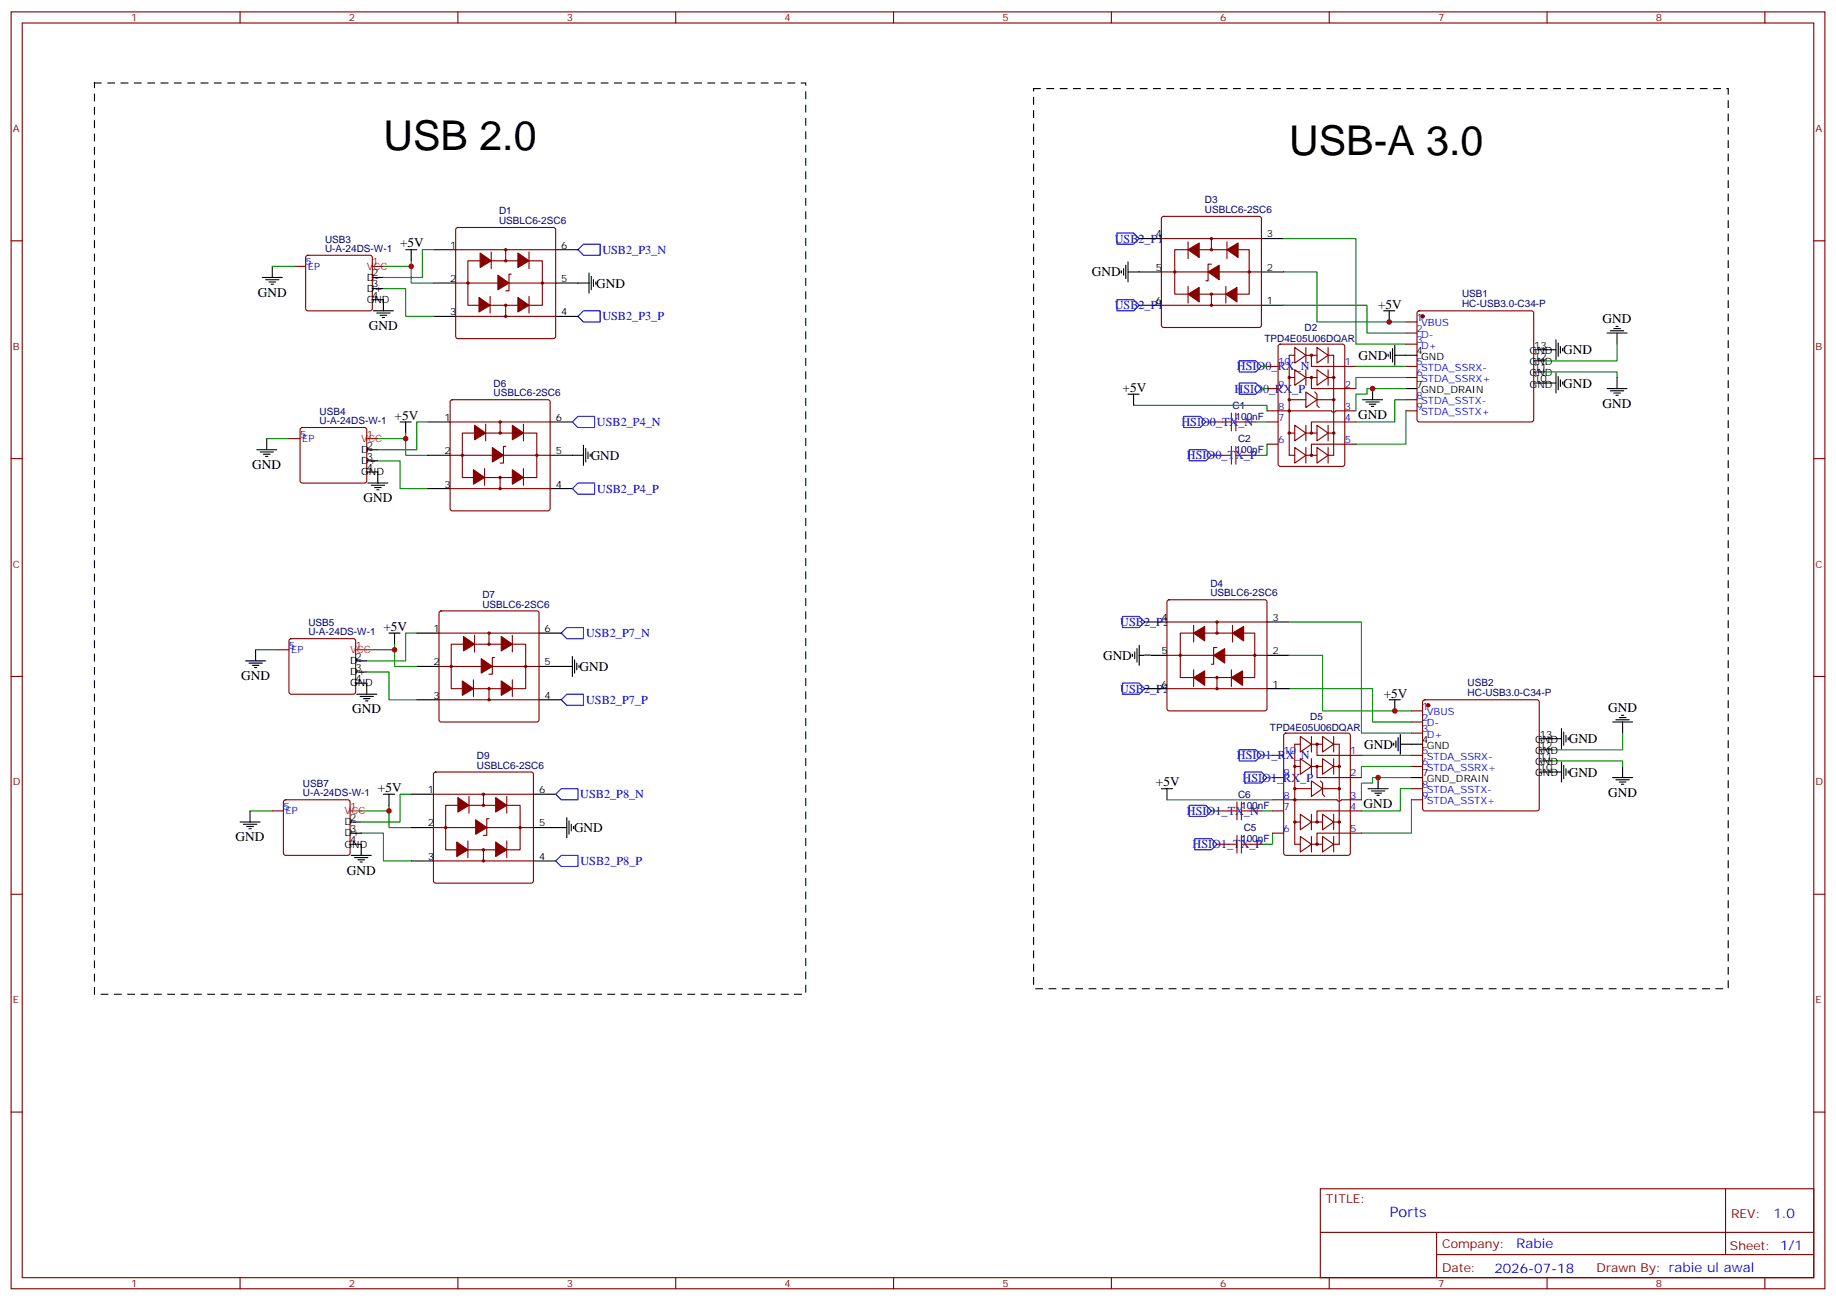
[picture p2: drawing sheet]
<svg xmlns="http://www.w3.org/2000/svg" width="583mm" height="413mm" viewBox="0 0 583 413" stroke-linecap="round" stroke-linejoin="round" font-family="sans-serif">
<g fill="none" stroke="#870000" stroke-width=".35">
<path d="M3.5 3.8h575.8v405.3h-575.8zM7.1 7.3h568.6v398.3h-568.6zM76.2 3.8v3.5M145.3 3.8v3.5M214.5 3.8v3.5M283.6 3.8v3.5M352.8 3.8v3.5M421.9 3.8v3.5M491.1 3.8v3.5M560.2 3.8v3.5M3.5 76.4h3.6M575.7 76.4h3.6"/>
<path d="M93.5 84.6h3.5M97.2 81.2l.5-.2h19.8l.5 .2 .2 .5v16.3l-.3 .5-.4 .2h-19.8l-.5-.3-.2-.4v-16.3zM450 98.9l.5-.2h35.6l.5 .2 .2 .5v33.8l-.2 .5-.5 .2h-35.6l-.5-.2-.2-.5v-33.8zM446.3 102.2h3.5M446.3 105.7h3.5M446.3 109.3h3.5M446.3 116.3h3.5M446.3 119.8h3.5M384.5 133.9h3.6M395.1 133.9h3.5M446.3 126.9h3.5M446.3 130.4h3.5"/>
<path d="M3.5 145.6h3.6M384.5 144.5h3.6M395.1 144.5h3.5M575.7 145.6h3.6M3.5 214.7h3.6M575.7 214.7h3.6M3.5 283.9h3.6M575.7 283.9h3.6M3.5 353h3.6M575.7 353h3.6M419.1 377.4h156.6v28.2h-156.6zM547.7 377.4v20.9"/>
<path d="M419.1 391.2h156.5M456 398.3h119.6M456 391.2v14.1M76.2 405.6v3.5M145.3 405.6v3.5M214.5 405.6v3.5M283.6 405.6v3.5M352.8 405.6v3.5M421.9 405.6v3.5M491.1 405.6v3.5M560.2 405.6v3.5"/>
</g>
<circle cx="451.6" cy="100.4" r=".53" fill="#870000" stroke="#870000" stroke-width=".35"/>
<g fill="none" stroke="#000" stroke-width=".35">
<path d="M118.2 88.1h3.5M118.2 91.6h3.5M118.2 95.1h3.5M446.3 112.8h3.5M486.8 118.1h3.6M486.8 114.5h3.6M486.8 111h7.1M493.9 107.8v6.4M493.9 118.4v6.4M494.6 108.9v4.2M494.6 119.5v4.2M495.3 110v2.1"/>
<path d="M496 110.7v.7M510.1 105.7h6.4M511.2 105h4.2M512.2 104.3h2.1M512.9 103.6h.7M513.3 105.7v3.6M513.3 119.8v3.6M446.3 123.4h3.5M486.8 121.6h7.1M495.3 120.5v2.2M496 121.2v.8M510.1 123.4h6.4"/>
<path d="M511.2 124.1h4.2M512.2 124.8h2.1M512.9 125.5h.7"/>
</g>
<g fill="none" stroke="#00f" stroke-width=".35">
<path d="M183.4 79.3l1.8-1.8h5.3v3.5h-5.3zM354.5 74h5.3l1.8 1.7-1.8 1.8h-5.3zM185.2 98.7h5.3v3.5h-5.3l-1.8-1.8zM354.5 95.1h5.3l1.8 1.8-1.8 1.8h-5.3zM393.3 114.5h5.3l1.8 1.8-1.8 1.8h-5.3zM375.7 132.2h5.3l1.8 1.7-1.8 1.8h-5.3zM393.3 121.6h5.3l1.8 1.8-1.8 1.7h-5.3zM377.5 142.8h5.3l1.7 1.7-1.7 1.8h-5.3zM356.3 195.7h5.3l1.8 1.7-1.8 1.8h-5.3zM356.3 216.9h5.3l1.8 1.7-1.8 1.8h-5.3zM393.3 238h5.3l1.8 1.8-1.8 1.7h-5.3zM377.5 255.7h5.3l1.7 1.7-1.7 1.8h-5.3z"/>
<path d="M395.1 245.1h5.3l1.8 1.7-1.8 1.8h-5.3zM379.2 266.2h5.3l1.8 1.8-1.8 1.8h-5.3z"/>
</g>
<path d="M388.1 133.9h2.8M390.9 131.1v5.7M392.3 133.9h2.8M392.3 131.1v5.7M388.1 144.5h2.8M390.9 141.7v5.7M392.3 141.7v5.7M392.3 144.5h2.8" fill="none" stroke="#a10000" stroke-width=".35"/>
<path d="M490.4 118.1h22.9v1.7M513.3 109.3v5.2h-22.9" fill="none" stroke="#008700" stroke-width=".35"/>
<path d="M328.1 28.1h220.5v285.8h-220.5z" fill="none" stroke="#000" stroke-width=".35" stroke-dasharray="2.1 2.1"/>
<path d="M118.2 84.6h3.5" fill="none" stroke="#f00" stroke-width=".35"/>
<path d="M144.9 72.4l.4-.2h30.4l.5 .2 .2 .5v33.9l-.2 .5-.5 .2h-30.4l-.5-.2-.2-.5v-33.9z" fill="#fff" stroke="#870000" stroke-width=".35"/>
<g fill="none" stroke="#000" stroke-width=".35">
<path d="M128.8 79.3h3.5M130.5 79.3v3.5M137.6 79.3h7M176.4 79.3h7M118.5 98.7h6.4M119.6 99.4h4.2M121.7 95.1v3.6M137.6 89.9h7M176.4 89.9h10.6M187 86.7v6.3M187.7 87.7v4.3M188.4 88.8v2.1"/>
<path d="M189.1 89.5v.7M439.2 98.7h3.5M441 98.7v3.5M120.6 100.1h2.2M121.4 100.8h.7M137.6 100.4h7M176.4 100.4h7M440.6 112.4v.7M441.3 111.7v2.1M442 110.7v4.2M442.7 112.8h3.6M442.7 109.6v6.4"/>
<path d="M432.5 126.9h6.4M433.6 127.6h4.2M434.6 128.3h2.1M435.3 129h.7M435.7 123.4v3.5"/>
</g>
<g fill="none" stroke="#870000" stroke-width=".35">
<path d="M144.6 79.3h31.8M155.9 80v5.3M160.5 79.3v3.5M167.9 80v5.3M144.6 89.9h31.8M148.5 82.8h23.7v14.1h-23.7zM155.6 94.1v5.3M160.5 96.9v3.5M162.3 87h-.7v5.3h-1.1M167.9 94.1v5.3M144.6 100.4h31.8M402.2 116.3h3.5"/>
<path d="M405.9 109.5l.5-.2h19.8l.6 .4 .1 37.7-.5 .6-20 .1-.7-.5v-37.6zM409.2 119.8h1.8M411 110.3l3.5 2.5-3.5 2.5zM411 117.4l3.5 2.4-3.5 2.5zM411 112.8h-1.8v31.7h1.8M414.5 112.8h3.5M414.5 110.3v5M414.5 117.4v4.9M414.5 119.8h3.5M416.3 112.8v3.5h14.1M416.3 119.8v3.6h14.1M418 110.3l3.6 2.5-3.6 2.5z"/>
<path d="M418 117.4l3.6 2.4-3.6 2.5zM421.6 112.8h1.7v31.7h-1.7M421.6 110.3v5M421.6 117.4v4.9M421.6 119.8h1.7M402.2 130.4h20.4l.8 .5 .6-.5h6.4M402.2 123.4h3.5M402.2 133.9h3.5M409.2 137.5h1.8M409.2 126.9h5.3M411 135l3.5 2.5-3.5 2.4zM414.5 124.4l3.5 2.5-3.5 2.5z"/>
<path d="M414.5 135v4.9M414.5 137.5h3.5M417.3 124.4l.7 .7v3.6l.7 .7M418 135l3.6 2.5-3.6 2.4zM418 126.9h5.3M421.6 135v4.9M421.6 137.5h1.7M430.4 133.9h-14.1v3.6M402.2 141h3.5M411 142.1l3.5 2.4-3.5 2.5zM414.5 142.1v4.9M414.5 144.5h3.5"/>
<path d="M418 142.1l3.6 2.4-3.6 2.5zM421.6 142.1v4.9M430.4 141h-14.1v3.5"/>
<circle cx="160.5" cy="79.3" r=".35"/>
<circle cx="148.5" cy="89.9" r=".35"/>
<circle cx="160.5" cy="82.8" r=".35"/>
<circle cx="160.5" cy="96.9" r=".35"/>
<circle cx="172.2" cy="89.9" r=".35"/>
<circle cx="160.5" cy="100.4" r=".35"/>
<circle cx="409.2" cy="119.8" r=".35"/>
<circle cx="416.3" cy="112.8" r=".35"/>
<circle cx="416.3" cy="119.8" r=".35"/>
<circle cx="423.3" cy="119.8" r=".35"/>
<circle cx="409.2" cy="137.5" r=".35"/>
<circle cx="409.2" cy="130.4" r=".35"/>
<circle cx="409.2" cy="126.9" r=".35"/>
<circle cx="416.3" cy="137.5" r=".35"/>
<circle cx="423.3" cy="126.9" r=".35"/>
<circle cx="423.3" cy="137.5" r=".35"/>
<circle cx="416.3" cy="144.5" r=".35"/>
</g>
<g fill="#870000" stroke="#870000" stroke-width=".35">
<path d="M158 87.4l3.6 2.5-3.6 2.1z"/>
<path d="M152.4 80.3l3.5 2.5-3.5 2.1z"/>
<path d="M164.4 80.3l3.5 2.5-3.5 2.1z"/>
<path d="M152 94.4l3.6 2.5-3.6 2.1z"/>
<path d="M164.4 94.4l3.5 2.5-3.5 2.1z"/>
</g>
<g fill="none" stroke="#008700" stroke-width=".35">
<path d="M137.6 79.3h-3.5v8.8h-12.4M121.7 91.6h7.1v8.8h8.8M130.5 82.8v1.8h-8.8M130.5 84.6v5.3h7.1M407.5 86.3h10.5v15.9h28.3M400.4 116.3h1.8M430.4 116.3h15.9M446.3 119.8h-15.9v3.6M382.8 133.9h1.7M398.6 133.9h3.6M400.4 123.4h1.8M446.3 126.9h-3.6v7h-12.3"/>
<path d="M446.3 130.4v10.6h-15.9M446.3 123.4h-12.4v1.7h-3.5v5.3M402.2 141v3.5h-3.6"/>
</g>
<path d="M368.9 68.9l.5-.2h30.3l.5 .2 .2 .5v33.9l-.2 .5-.5 .2h-30.3l-.5-.3-.2-.4v-33.9z" fill="#fff" stroke="#870000" stroke-width=".35"/>
<g fill="none" stroke="#000" stroke-width=".35">
<path d="M361.6 75.7h7.1M400.4 75.7h7.1M356 86v.7M356.7 85.3v2.1M357.4 84.2v4.2M358.1 86.3h10.6M358.1 83.1v6.4M361.6 96.9h7.1M400.4 96.9h7.1M400.4 86.3h7.1M359.5 207.7v.7M360.2 207v2.1"/>
<path d="M360.9 205.9v4.2M361.6 208h3.5M361.6 204.9v6.3"/>
</g>
<g fill="none" stroke="#870000" stroke-width=".35">
<path d="M368.7 75.7h31.7M372.9 79.3h23.6v14.1h-23.6zM377.1 76.8v5.3M384.5 75.7v3.6M389.5 76.8v5.3M368.7 96.9h31.7M368.7 86.3h31.7M377.1 90.9v5.3M384.5 83.9h-1v5.2h-.7M384.5 93.4v3.5M389.1 90.9v5.3"/>
<circle cx="384.5" cy="75.7" r=".35"/>
<circle cx="384.5" cy="79.3" r=".35"/>
<circle cx="372.9" cy="86.3" r=".35"/>
<circle cx="384.5" cy="96.9" r=".35"/>
<circle cx="384.5" cy="93.4" r=".35"/>
<circle cx="396.5" cy="86.3" r=".35"/>
</g>
<g fill="#870000" stroke="#870000" stroke-width=".35">
<path d="M383.5 86.3l3.5-2.1v4.6z"/>
<path d="M389.1 93.4l3.5-2.1v4.5z"/>
<path d="M377.1 93.4l3.5-2.1v4.5z"/>
<path d="M389.5 79.3l3.5-2.1v4.5z"/>
<path d="M377.1 79.3l3.5-2.1v4.5z"/>
</g>
<path d="M407.5 75.7h22.9v33.6h15.9M407.5 96.9h26.4v8.8h12.4M409.2 197.4h23v35.3h15.8M409.2 218.6h26.5v10.6h12.3" fill="none" stroke="#008700" stroke-width=".35"/>
<path d="M370.7 190.6l.4-.2h30.4l.5 .2 .2 .5v33.9l-.3 .5-.4 .2h-30.4l-.5-.3-.2-.4v-33.9z" fill="#fff" stroke="#870000" stroke-width=".35"/>
<g fill="none" stroke="#000" stroke-width=".35">
<path d="M83.3 88.1h6.3M84.3 88.8h4.2M85.4 89.5h2.1M86.1 90.2h.7M86.4 84.6v3.5M84.7 139.2v3.6M127 133.9h3.5M128.8 133.9v3.6M81.5 142.8h6.3M82.5 143.5h4.3M83.6 144.2h2.1M84.3 144.9h.7"/>
<path d="M116.8 153.4h6.3M117.8 154.1h4.3M118.9 154.8h2.1M119.6 155.5h.7M119.9 149.8v3.6M181.7 144.5h3.5M185.2 141.4v6.3M185.9 142.4v4.2M186.6 143.5v2.1M187.3 144.2v.7M363.4 197.4h7M402.2 197.4h7"/>
<path d="M363.4 218.6h7M363.4 208h7M402.2 218.6h7M402.2 208h7M441 222.1h3.5M442.4 235.9v.7M442.7 222.1v3.6M443.1 235.2v2.1M443.8 234.1v4.3M444.5 236.3h7.1M444.5 233.1v6.3M488.6 234.5h7.1"/>
<path d="M488.6 238h3.5M495.7 231.3v6.4M496.4 232.4v4.2M497.1 233.4v2.1M497.8 234.1v.7M511.9 229.2h6.3M512.9 228.5h4.3M514 227.8h2.1M514.7 227.1h.7M515.1 229.2v3.5M434.3 250.4h6.3M435.3 251.1h4.3"/>
<path d="M436.4 251.8h2.1M437.1 252.5h.7M437.4 246.8v3.6M448 246.8h3.6M488.6 245.1h7.1M488.6 241.5h3.5M495.7 241.9v6.3M496.4 243v4.2M497.1 244v2.1M497.8 244.7v.7M511.9 246.8h6.3M512.9 247.5h4.3"/>
<path d="M514 248.2h2.1M514.7 249h.7M515.1 243.3v3.5"/>
</g>
<g fill="none" stroke="#870000" stroke-width=".35">
<path d="M370.4 197.4h31.8M378.9 198.5v5.3M386.3 197.4v3.6M391.2 198.5v5.3M370.4 218.6h31.8M370.4 208h31.8M374.6 201h23.7v14.1h-23.7zM378.9 212.6v5.3M386.3 205.6h-1.1v5.3h-.7M386.3 215.1v3.5M390.9 212.6v5.3M403.9 239.8h3.6"/>
<path d="M407.7 232.9l.5-.2h19.7l.7 .5v37.6l-.4 .7h-20l-.7-.4v-37.7zM412.7 233.8l3.6 2.5-3.6 2.4zM412.7 236.3h-1.7v31.7h1.7M416.3 236.3h3.5M416.3 233.8v4.9M418 236.3v3.5h14.2M419.8 233.8l3.5 2.5-3.5 2.4zM423.3 236.3h1.8v31.7h-1.8M423.3 233.8v4.9M448 239.8h3.6M448 225.7h3.6M448 229.2h3.6"/>
<path d="M448 232.7h3.6M451.8 222.4l.5-.3h35.6l.5 .3 .2 .4v33.9l-.2 .5-.5 .2h-35.6l-.5-.2-.2-.5v-33.9zM386.3 257.4h3.5M396.9 257.4h3.5M403.9 253.9h20.5l.8 .5 .6-.5h6.4M403.9 246.8h3.6M403.9 257.4h3.6M411 243.3h1.7M411 250.4h5.3M412.7 240.8l3.6 2.5-3.6 2.5zM412.7 258.5l3.6 2.4-3.6 2.5zM416.3 247.9l3.5 2.5-3.5 2.4z"/>
<path d="M416.3 240.8v5M416.3 258.5v4.9M416.3 243.3h3.5M418 243.3v3.5h14.2M419.1 247.9l.7 .7v3.5l.7 .7M419.8 240.8l3.5 2.5-3.5 2.5zM419.8 258.5l3.5 2.4-3.5 2.5zM419.8 250.4h5.3M423.3 240.8v5M423.3 258.5v4.9M423.3 243.3h1.8M432.2 257.4h-14.2v3.5"/>
<path d="M448 243.3h3.6M448 250.4h3.6M448 253.9h3.6M386.3 268h3.5M396.9 268h3.5M403.9 264.5h3.6M411 260.9h1.7M412.7 265.5l3.6 2.5-3.6 2.5zM416.3 265.5v5M416.3 260.9h3.5M416.3 268h3.5M419.8 265.5l3.5 2.5-3.5 2.5z"/>
<path d="M423.3 265.5v5M423.3 260.9h1.8M432.2 264.5h-14.2v3.5"/>
<circle cx="386.3" cy="197.4" r=".35"/>
<circle cx="374.7" cy="208" r=".35"/>
<circle cx="386.3" cy="218.6" r=".35"/>
<circle cx="386.3" cy="215.1" r=".35"/>
<circle cx="386.3" cy="201" r=".35"/>
<circle cx="398.3" cy="208" r=".35"/>
<circle cx="418" cy="236.3" r=".35"/>
<circle cx="411" cy="243.3" r=".35"/>
<circle cx="411" cy="250.4" r=".35"/>
<circle cx="411" cy="253.9" r=".35"/>
<circle cx="418" cy="243.3" r=".35"/>
<circle cx="425.1" cy="250.4" r=".35"/>
<circle cx="425.1" cy="243.3" r=".35"/>
<circle cx="411" cy="260.9" r=".35"/>
<circle cx="418" cy="260.9" r=".35"/>
<circle cx="418" cy="268" r=".35"/>
<circle cx="425.1" cy="260.9" r=".35"/>
</g>
<g fill="#870000" stroke="#870000" stroke-width=".35">
<path d="M385.2 208l3.6-2.1v4.6z"/>
<path d="M390.9 215.1l3.5-2.1v4.6z"/>
<path d="M378.9 215.1l3.5-2.1v4.6z"/>
<path d="M391.2 201l3.6-2.1v4.5z"/>
<path d="M378.9 201l3.5-2.1v4.5z"/>
<circle cx="453.3" cy="223.9" r=".53"/>
</g>
<g fill="none" stroke="#008700" stroke-width=".35">
<path d="M86.4 84.6h7.1M84.7 139.2h7M128.8 139.2v5.3h7M128.8 137.5v1.7h-8.9M135.8 133.9h-3.5v8.9h-12.4M119.9 146.3h7.1v8.8h8.8M363.4 208h1.7M409.2 208h10.6v17.7h28.2M400.4 239.8h3.5M432.2 239.8h15.8M515.1 232.7v5.3h-23M384.5 257.4h1.8"/>
<path d="M400.4 257.4h3.5M402.2 246.8h1.7M448 246.8h-12.3v1.8h-3.5v5.3M448 253.9v10.6h-15.8M448 250.4h-3.5v7h-12.3M448 243.3h-15.8v3.5M492.1 241.5h23v1.8M403.9 264.5v3.5h-3.5"/>
</g>
<path d="M389.8 257.4h2.8M392.6 254.6v5.6M394.1 254.6v5.6M394.1 257.4h2.8M389.8 268h2.8M392.6 265.2v5.6M394.1 268h2.8M394.1 265.2v5.6" fill="none" stroke="#a10000" stroke-width=".35"/>
<path d="M143.1 127.1l.5-.2h30.3l.5 .2 .2 .5v33.9l-.2 .5-.5 .2h-30.3l-.5-.3-.2-.4v-33.9z" fill="#fff" stroke="#870000" stroke-width=".35"/>
<path d="M135.8 133.9h7.1M174.6 133.9h7.1M116.4 142.8h3.5M116.4 146.3h3.5M116.4 149.8h3.5M135.8 144.5h7.1M135.8 155.1h7.1M174.6 144.5h7.1M174.6 155.1h7.1M112.9 209.8h3.5M112.9 213.3h3.5M112.9 216.9h3.5" fill="none" stroke="#000" stroke-width=".35"/>
<g fill="none" stroke="#870000" stroke-width=".35">
<path d="M91.7 139.2h3.5M95.5 135.9l.5-.2h19.7l.5 .2 .2 .5v16.2l-.2 .5-.5 .3h-19.7l-.5-.3-.3-.5v-16.2zM142.9 133.9h31.7M146.8 137.5h23.6v14.1h-23.6zM154.2 134.7v5.2M158.7 133.9v3.6M166.2 134.7v5.2M142.9 155.1h31.7M142.9 144.5h31.7M153.8 148.8v5.3M158.7 151.6v3.5M160.5 141.7h-.7v5.3h-1.1"/>
<path d="M166.2 148.8v5.3M88.2 206.3h3.5M92 202.9l.4-.2h19.8l.5 .2 .2 .5v16.3l-.2 .5-.5 .2h-19.8l-.5-.3-.2-.4v-16.3z"/>
<circle cx="158.8" cy="133.9" r=".35"/>
<circle cx="158.8" cy="137.5" r=".35"/>
<circle cx="146.8" cy="144.5" r=".35"/>
<circle cx="158.8" cy="151.6" r=".35"/>
<circle cx="158.8" cy="155.1" r=".35"/>
<circle cx="170.4" cy="144.5" r=".35"/>
</g>
<g fill="#870000" stroke="#870000" stroke-width=".35">
<path d="M156.3 142.1l3.5 2.4-3.5 2.1z"/>
<path d="M150.6 135l3.6 2.5-3.6 2.1z"/>
<path d="M162.6 135l3.6 2.5-3.6 2.1z"/>
<path d="M150.3 149.1l3.5 2.5-3.5 2.1z"/>
<path d="M162.6 149.1l3.6 2.5-3.6 2.1z"/>
</g>
<path d="M181.7 133.9l1.7-1.7h5.3v3.5h-5.3zM181.7 155.1l1.7-1.7h5.3v3.5h-5.3zM179.9 199.2h5.3v3.5h-5.3l-1.7-1.7zM178.2 222.1l1.7-1.7h5.3v3.5h-5.3z" fill="none" stroke="#00f" stroke-width=".35"/>
<path d="M116.4 139.2h3.5M112.9 206.3h3.5" fill="none" stroke="#f00" stroke-width=".35"/>
<path d="M139.6 194.1l.5-.2h30.3l.5 .2 .2 .5v33.9l-.2 .5-.5 .2h-30.3l-.5-.2-.3-.5v-33.9z" fill="#fff" stroke="#870000" stroke-width=".35"/>
<g fill="none" stroke="#000" stroke-width=".35">
<path d="M78 209.8h6.3M79 210.5h4.3M80.1 211.2h2.1M80.8 211.9h.7M81.1 206.3v3.5M116.4 216.9v3.5M123.5 201h3.5M125.2 201v3.5M132.3 201h7M132.3 211.6h7M171.1 201h7.1M171.1 211.6h10.6"/>
<path d="M181.7 208.4v6.3M182.4 209.4v4.3M183.1 210.5v2.1M183.8 211.2v.7M113.2 220.4h6.4M114.3 221.1h4.2M115.4 221.8h2.1M116.1 222.5h.7M132.3 222.1h7M171.1 222.1h7.1M79.4 257.4v3.5M121.7 252.1h3.5"/>
<path d="M123.5 252.1v3.6M179.9 259.5v6.4M76.2 260.9h6.3M77.3 261.7h4.2M78.3 262.4h2.1M79 263.1h.7M111.5 271.5h6.3M112.5 272.2h4.3M113.6 272.9h2.1M114.3 273.6h.7M114.7 268v3.5M176.4 262.7h3.5"/>
<path d="M180.6 260.6v4.2M181.3 261.7v2.1M182 262.4v.7"/>
</g>
<g fill="none" stroke="#870000" stroke-width=".35">
<path d="M139.3 201h31.8M139.3 211.6h31.8M143.2 204.5h23.7v14.1h-23.7zM150.3 215.8v5.3M150.6 201.7v5.3M155.2 201v3.5M155.2 218.6v3.5M157 208.7h-.7v5.3h-1.1M162.6 201.7v5.3M162.6 215.8v5.3M139.3 222.1h31.8"/>
<circle cx="143.2" cy="211.6" r=".35"/>
<circle cx="155.2" cy="204.5" r=".35"/>
<circle cx="155.2" cy="218.6" r=".35"/>
<circle cx="155.2" cy="201" r=".35"/>
<circle cx="166.9" cy="211.6" r=".35"/>
<circle cx="155.2" cy="222.1" r=".35"/>
</g>
<g fill="#870000" stroke="#870000" stroke-width=".35">
<path d="M152.8 209.1l3.5 2.5-3.5 2.1z"/>
<path d="M147.1 202l3.5 2.5-3.5 2.1z"/>
<path d="M159.1 202l3.5 2.5-3.5 2.1z"/>
<path d="M146.8 216.1l3.5 2.5-3.5 2.1z"/>
<path d="M159.1 216.1l3.5 2.5-3.5 2.1z"/>
</g>
<path d="M81.1 206.3h7.1M116.4 213.3h7.1v8.8h8.8M125.2 204.5v1.8h-8.8M125.2 206.3v5.3h7.1M132.3 201h-3.5v8.8h-12.4M79.4 257.4h7M123.5 257.4v5.3h7M123.5 255.7v1.7h-8.8M130.5 252.1h-3.5v8.8h-12.3M114.7 264.5h7v8.8h8.8" fill="none" stroke="#008700" stroke-width=".35"/>
<path d="M137.8 245.3l.5-.2h30.3l.5 .2 .2 .5v33.8l-.2 .5-.5 .3h-30.3l-.5-.3-.2-.5v-33.8z" fill="#fff" stroke="#870000" stroke-width=".35"/>
<g fill="none" stroke="#000" stroke-width=".35">
<path d="M358.1 125.1h3.5M359.8 125.1v3.6M130.5 252.1h7.1M169.3 252.1h7.1M368.7 250.4h3.5M370.4 250.4v3.5M111.1 260.9h3.6M111.1 264.5h3.6M111.1 268h3.6M130.5 262.7h7.1M130.5 273.3h7.1M169.3 262.7h7.1"/>
<path d="M169.3 273.3h7.1"/>
</g>
<g fill="none" stroke="#870000" stroke-width=".35">
<path d="M86.4 257.4h3.6M90.2 254.1l.5-.2h19.7l.5 .2 .2 .5v16.2l-.2 .5-.5 .2h-19.7l-.5-.2-.2-.5v-16.2zM137.6 252.1h31.7M141.5 255.7h23.6v14.1h-23.6zM148.9 252.8v5.3M153.5 252.1v3.6M155.2 259.9h-.7v5.3h-1M160.9 252.8v5.3M137.6 273.3h31.7M137.6 262.7h31.7M148.5 266.9v5.3M153.5 269.8v3.5"/>
<path d="M160.9 266.9v5.3"/>
<circle cx="153.5" cy="255.7" r=".35"/>
<circle cx="153.5" cy="252.1" r=".35"/>
<circle cx="141.5" cy="262.7" r=".35"/>
<circle cx="153.5" cy="269.8" r=".35"/>
<circle cx="153.5" cy="273.3" r=".35"/>
<circle cx="165.1" cy="262.7" r=".35"/>
</g>
<g fill="#870000" stroke="#870000" stroke-width=".35">
<path d="M151 260.2l3.5 2.5-3.5 2.1z"/>
<path d="M145.3 253.2l3.6 2.5-3.6 2.1z"/>
<path d="M157.3 253.2l3.6 2.5-3.6 2.1z"/>
<path d="M145 267.3l3.5 2.5-3.5 2.1z"/>
<path d="M157.3 267.3l3.6 2.5-3.6 2.1z"/>
</g>
<path d="M176.4 252.1l1.8-1.7h5.2v3.5h-5.2zM176.4 273.3l1.8-1.8h5.2v3.6h-5.2z" fill="none" stroke="#00f" stroke-width=".35"/>
<path d="M111.1 257.4h3.6" fill="none" stroke="#f00" stroke-width=".35"/>
<path d="M30 26.4h225.8v289.2h-225.8z" fill="none" stroke="#000" stroke-width=".35" stroke-dasharray="2.1 2.1"/>
<path d="M359.8 128.7h42.4v1.7M370.4 253.9h33.5" fill="none" stroke="#008700" stroke-width=".35"/>
<g fill="#c00">
<circle cx="130.5" cy="84.6" r=".88"/>
<circle cx="441" cy="102.2" r=".88"/>
<circle cx="442.7" cy="225.7" r=".88"/>
<circle cx="128.8" cy="139.2" r=".88"/>
<circle cx="125.2" cy="206.3" r=".88"/>
<circle cx="123.5" cy="257.4" r=".88"/>
<circle cx="435.7" cy="123.4" r=".88"/>
<circle cx="437.4" cy="246.8" r=".88"/>
</g>
<g font-size="13.1">
<text x="121.7" y="47.5">USB 2.0</text>
<text x="409.2" y="49.3">USB-A 3.0</text>
</g>
<text font-size="4.6" fill="#00f" x="441.2" y="386.4">Ports</text>
<g font-size="4.2">
<text x="127" y="78.6">+5V</text>
<text x="346.6" y="87.7">GND</text>
<text x="81.8" y="94.1">GND</text>
<text x="189.3" y="91.3">GND</text>
<text x="437.4" y="98">+5V</text>
<text x="117.1" y="104.8">GND</text>
<text x="508.7" y="102.5">GND</text>
<text x="496.2" y="112.5">GND</text>
<text x="431.3" y="114.2">GND</text>
<text x="356.3" y="124.4">+5V</text>
<text x="496.2" y="123.1">GND</text>
<text x="508.7" y="129.4">GND</text>
<text x="125.2" y="133.2">+5V</text>
<text x="431.1" y="133">GND</text>
<text x="80.1" y="148.8">GND</text>
<text x="187.5" y="146">GND</text>
<text x="115.4" y="159.4">GND</text>
<text x="121.7" y="200.3">+5V</text>
<text x="350.1" y="209.4">GND</text>
<text x="76.6" y="215.9">GND</text>
<text x="184" y="213">GND</text>
<text x="439.2" y="221.4">+5V</text>
<text x="111.8" y="226.5">GND</text>
<text x="510.5" y="226">GND</text>
<text x="433" y="237.7">GND</text>
<text x="497.9" y="235.9">GND</text>
<text x="119.9" y="251.4">+5V</text>
<text x="366.9" y="249.7">+5V</text>
<text x="497.9" y="246.5">GND</text>
<text x="432.9" y="256.4">GND</text>
<text x="510.5" y="252.9">GND</text>
<text x="74.8" y="267">GND</text>
<text x="182.2" y="264.2">GND</text>
<text x="110.1" y="277.6">GND</text>
</g>
<g font-size="4.2" fill="#00f">
<text x="562.9" y="386.6">1.0</text>
<text x="481.3" y="396.2">Rabie</text>
<text x="474.4" y="404">2026-07-18</text>
</g>
<g font-size="3.9" fill="#00f">
<text x="353.8" y="77">USB2_P1_P</text>
<text x="191.2" y="80.5">USB2_P3_N</text>
<text x="191.2" y="101.7">USB2_P3_P</text>
<text x="353.8" y="98.2">USB2_P1_N</text>
<text x="392.6" y="117.6">HSIO0_RX_N</text>
<text x="391.9" y="124.6">HSIO0_RX_P</text>
<text x="189.5" y="135.2">USB2_P4_N</text>
<text x="375" y="135.2">HSIO0_TX_N</text>
<text x="376.8" y="145.8">HSIO0_TX_P</text>
<text x="189.6" y="156.4">USB2_P4_P</text>
<text x="186" y="202.2">USB2_P7_N</text>
<text x="355.6" y="198.7">USB2_P2_N</text>
<text x="355.6" y="219.9">USB2_P2_P</text>
<text x="186" y="223.4">USB2_P7_P</text>
<text x="392.6" y="241.1">HSIO1_RX_N</text>
<text x="394.4" y="248.1">HSIO1_RX_P</text>
<text x="184.2" y="253.4">USB2_P8_N</text>
<text x="376.8" y="258.7">HSIO1_TX_N</text>
<text x="378.5" y="269.3">HSIO1_TX_P</text>
<text x="184.3" y="274.6">USB2_P8_P</text>
</g>
<g font-size="3.9" fill="#800">
<text x="420.9" y="382">TITLE:</text>
<text x="549.5" y="386.6">REV:</text>
<text x="457.8" y="396.2">Company:</text>
<text x="549.1" y="396.8">Sheet: 1/1</text>
<text x="457.8" y="403.8">Date:</text>
<text x="506.8" y="403.9">Drawn By: rabie ul awal</text>
</g>
<g font-size="3.2" fill="#800">
<text x="41.6" y="6.8">1</text>
<text x="110.8" y="6.8">2</text>
<text x="179.9" y="6.8">3</text>
<text x="249.1" y="6.8">4</text>
<text x="318.2" y="6.8">5</text>
<text x="387.3" y="6.8">6</text>
<text x="456.5" y="6.8">7</text>
<text x="525.6" y="6.8">8</text>
<text x="4.1" y="41.9">A</text>
<text x="576.3" y="41.9">A</text>
<text x="4.1" y="111">B</text>
<text x="576.3" y="111">B</text>
<text x="4.1" y="180.2">C</text>
<text x="576.3" y="180.2">C</text>
<text x="4.1" y="249.3">D</text>
<text x="576.3" y="249.3">D</text>
<text x="4.1" y="318.5">E</text>
<text x="576.3" y="318.5">E</text>
<text x="41.6" y="408.6">1</text>
<text x="110.8" y="408.6">2</text>
<text x="179.9" y="408.6">3</text>
<text x="249.1" y="408.6">4</text>
<text x="318.2" y="408.6">5</text>
<text x="387.3" y="408.6">6</text>
<text x="456.5" y="408.6">7</text>
<text x="525.6" y="408.6">8</text>
</g>
<g font-size="3.2" fill="#000080">
<text x="382.4" y="64.6">D3</text>
<text x="158.4" y="71.2">USBLC6-2SC6</text>
<text x="158.4" y="68">D1</text>
<text x="382.4" y="67.6">USBLC6-2SC6</text>
<text x="103.2" y="77">USB3</text>
<text x="103.2" y="80">U-A-24DS-W-1</text>
<text x="464.1" y="94.4">USB1</text>
<text x="464.1" y="97.4">HC-USB3.0-C34-P</text>
<text x="414.1" y="105.2">D2</text>
<text x="401.4" y="108.6">TPD4E05U06DQAR</text>
<text x="156.6" y="125.8">USBLC6-2SC6</text>
<text x="156.6" y="122.7">D6</text>
<text x="101.4" y="131.7">USB4</text>
<text x="391.2" y="129.8">C1</text>
<text x="101.4" y="134.7">U-A-24DS-W-1</text>
<text x="392.2" y="133.3">100nF</text>
<text x="392.2" y="143.9">100nF</text>
<text x="393" y="140.4">C2</text>
<text x="153.1" y="189.7">D7</text>
<text x="384.2" y="189.3">USBLC6-2SC6</text>
<text x="384.2" y="186.3">D4</text>
<text x="153.1" y="192.9">USBLC6-2SC6</text>
<text x="97.9" y="201.7">U-A-24DS-W-1</text>
<text x="97.9" y="198.7">USB5</text>
<text x="465.9" y="220.9">HC-USB3.0-C34-P</text>
<text x="465.9" y="217.8">USB2</text>
<text x="403.1" y="232.1">TPD4E05U06DQAR</text>
<text x="415.9" y="228.6">D5</text>
<text x="151.4" y="244">USBLC6-2SC6</text>
<text x="151.4" y="240.9">D9</text>
<text x="96.1" y="249.8">USB7</text>
<text x="96.1" y="252.8">U-A-24DS-W-1</text>
<text x="393" y="253.3">C6</text>
<text x="394" y="256.8">100nF</text>
<text x="394.8" y="263.9">C5</text>
<text x="394" y="267.4">100nF</text>
</g>
<g font-size="3.2">
<text x="366.9" y="75.4">4</text>
<text x="402.2" y="75.4">3</text>
<text x="142.9" y="78.9">1</text>
<text x="178.2" y="78.9">6</text>
<text x="116.4" y="89.1">D-</text>
<text x="118.2" y="87.7">2</text>
<text x="142.9" y="89.5">2</text>
<text x="178.2" y="89.5">5</text>
<text x="366.9" y="86">5</text>
<text x="402.2" y="86">2</text>
<text x="116.4" y="92.7">D+</text>
<text x="118.2" y="91.3">3</text>
<text x="118.2" y="94.8">4</text>
<text x="116.4" y="96.2">GND</text>
<text x="142.9" y="100.1">3</text>
<text x="178.2" y="100.1">4</text>
<text x="366.9" y="96.6">6</text>
<text x="402.2" y="96.6">1</text>
<text x="449.6" y="112.4">4</text>
<text x="485.5" y="112.4">GND</text>
<text x="487" y="110.7">13</text>
<text x="451.1" y="114.2">GND</text>
<text x="485.5" y="119.5">GND</text>
<text x="485.5" y="116">GND</text>
<text x="487" y="117.7">11</text>
<text x="487" y="114.2">12</text>
<text x="449.6" y="123">7</text>
<text x="451.1" y="124.8">GND_DRAIN</text>
<text x="485.5" y="123">GND</text>
<text x="487" y="121.2">10</text>
<text x="141.1" y="133.6">1</text>
<text x="176.4" y="133.6">6</text>
<text x="114.7" y="143.8">D-</text>
<text x="116.4" y="142.4">2</text>
<text x="114.7" y="147.4">D+</text>
<text x="116.4" y="145.9">3</text>
<text x="116.4" y="149.5">4</text>
<text x="141.1" y="144.2">2</text>
<text x="176.4" y="144.2">5</text>
<text x="114.7" y="150.9">GND</text>
<text x="141.1" y="154.8">3</text>
<text x="176.4" y="154.8">4</text>
<text x="368.7" y="197.1">4</text>
<text x="403.9" y="197.1">3</text>
<text x="137.6" y="200.6">1</text>
<text x="172.9" y="200.6">6</text>
<text x="112.9" y="209.4">2</text>
<text x="368.7" y="207.7">5</text>
<text x="403.9" y="207.7">2</text>
<text x="111.1" y="210.9">D-</text>
<text x="111.1" y="214.4">D+</text>
<text x="112.9" y="213">3</text>
<text x="137.6" y="211.2">2</text>
<text x="172.9" y="211.2">5</text>
<text x="111.1" y="217.9">GND</text>
<text x="112.9" y="216.5">4</text>
<text x="137.6" y="221.8">3</text>
<text x="172.9" y="221.8">4</text>
<text x="368.7" y="218.3">6</text>
<text x="403.9" y="218.3">1</text>
<text x="451.4" y="235.9">4</text>
<text x="452.9" y="237.7">GND</text>
<text x="487.3" y="239.4">GND</text>
<text x="487.3" y="235.9">GND</text>
<text x="488.8" y="237.7">12</text>
<text x="488.8" y="234.1">13</text>
<text x="487.3" y="243">GND</text>
<text x="488.8" y="244.7">10</text>
<text x="488.8" y="241.2">11</text>
<text x="135.8" y="251.8">1</text>
<text x="171.1" y="251.8">6</text>
<text x="451.4" y="246.5">7</text>
<text x="452.9" y="248.2">GND_DRAIN</text>
<text x="487.3" y="246.5">GND</text>
<text x="109.4" y="262">D-</text>
<text x="111.1" y="260.6">2</text>
<text x="135.8" y="262.4">2</text>
<text x="171.1" y="262.4">5</text>
<text x="109.4" y="265.5">D+</text>
<text x="109.4" y="269.1">GND</text>
<text x="111.1" y="264.1">3</text>
<text x="111.1" y="267.7">4</text>
<text x="135.8" y="272.9">3</text>
<text x="171.1" y="272.9">4</text>
</g>
<g font-size="3.2" fill="#00f">
<text x="97" y="84.2">5</text>
<text x="97.7" y="85.6">EP</text>
<text x="449.6" y="101.8">1</text>
<text x="449.6" y="105.4">2</text>
<text x="451.1" y="103.6">VBUS</text>
<text x="451.1" y="107.1">D-</text>
<text x="449.6" y="108.9">3</text>
<text x="451.1" y="110.7">D+</text>
<text x="405.7" y="116">10</text>
<text x="426.9" y="116">1</text>
<text x="449.6" y="116">5</text>
<text x="449.6" y="119.5">6</text>
<text x="451.1" y="117.7">STDA_SSRX-</text>
<text x="405.7" y="123">9</text>
<text x="426.9" y="123">2</text>
<text x="451.1" y="121.2">STDA_SSRX+</text>
<text x="405.7" y="130.1">8</text>
<text x="426.9" y="130.1">3</text>
<text x="449.6" y="126.5">8</text>
<text x="449.6" y="130.1">9</text>
<text x="451.1" y="128.3">STDA_SSTX-</text>
<text x="451.1" y="131.8">STDA_SSTX+</text>
<text x="405.7" y="133.6">7</text>
<text x="426.9" y="133.6">4</text>
<text x="95.2" y="138.9">5</text>
<text x="96" y="140.3">EP</text>
<text x="405.7" y="140.7">6</text>
<text x="426.9" y="140.7">5</text>
<text x="91.7" y="205.9">5</text>
<text x="92.4" y="207.3">EP</text>
<text x="451.4" y="225.3">1</text>
<text x="452.9" y="227.1">VBUS</text>
<text x="451.4" y="228.8">2</text>
<text x="451.4" y="232.4">3</text>
<text x="452.9" y="230.6">D-</text>
<text x="407.5" y="239.4">10</text>
<text x="428.6" y="239.4">1</text>
<text x="451.4" y="239.4">5</text>
<text x="452.9" y="234.1">D+</text>
<text x="451.4" y="243">6</text>
<text x="452.9" y="241.2">STDA_SSRX-</text>
<text x="452.9" y="244.7">STDA_SSRX+</text>
<text x="407.5" y="246.5">9</text>
<text x="428.6" y="246.5">2</text>
<text x="451.4" y="250">8</text>
<text x="452.9" y="251.8">STDA_SSTX-</text>
<text x="90" y="257.1">5</text>
<text x="407.5" y="257.1">7</text>
<text x="407.5" y="253.5">8</text>
<text x="428.6" y="253.5">3</text>
<text x="428.6" y="257.1">4</text>
<text x="451.4" y="253.5">9</text>
<text x="452.9" y="255.3">STDA_SSTX+</text>
<text x="90.7" y="258.5">EP</text>
<text x="407.5" y="264.1">6</text>
<text x="428.6" y="264.1">5</text>
</g>
<g font-size="3.2" fill="#f00">
<text x="116.4" y="85.6">VCC</text>
<text x="118.2" y="84.2">1</text>
<text x="114.7" y="140.3">VCC</text>
<text x="116.4" y="138.9">1</text>
<text x="111.1" y="207.3">VCC</text>
<text x="112.9" y="205.9">1</text>
<text x="111.1" y="257.1">1</text>
<text x="109.4" y="258.5">VCC</text>
</g>
</svg>
